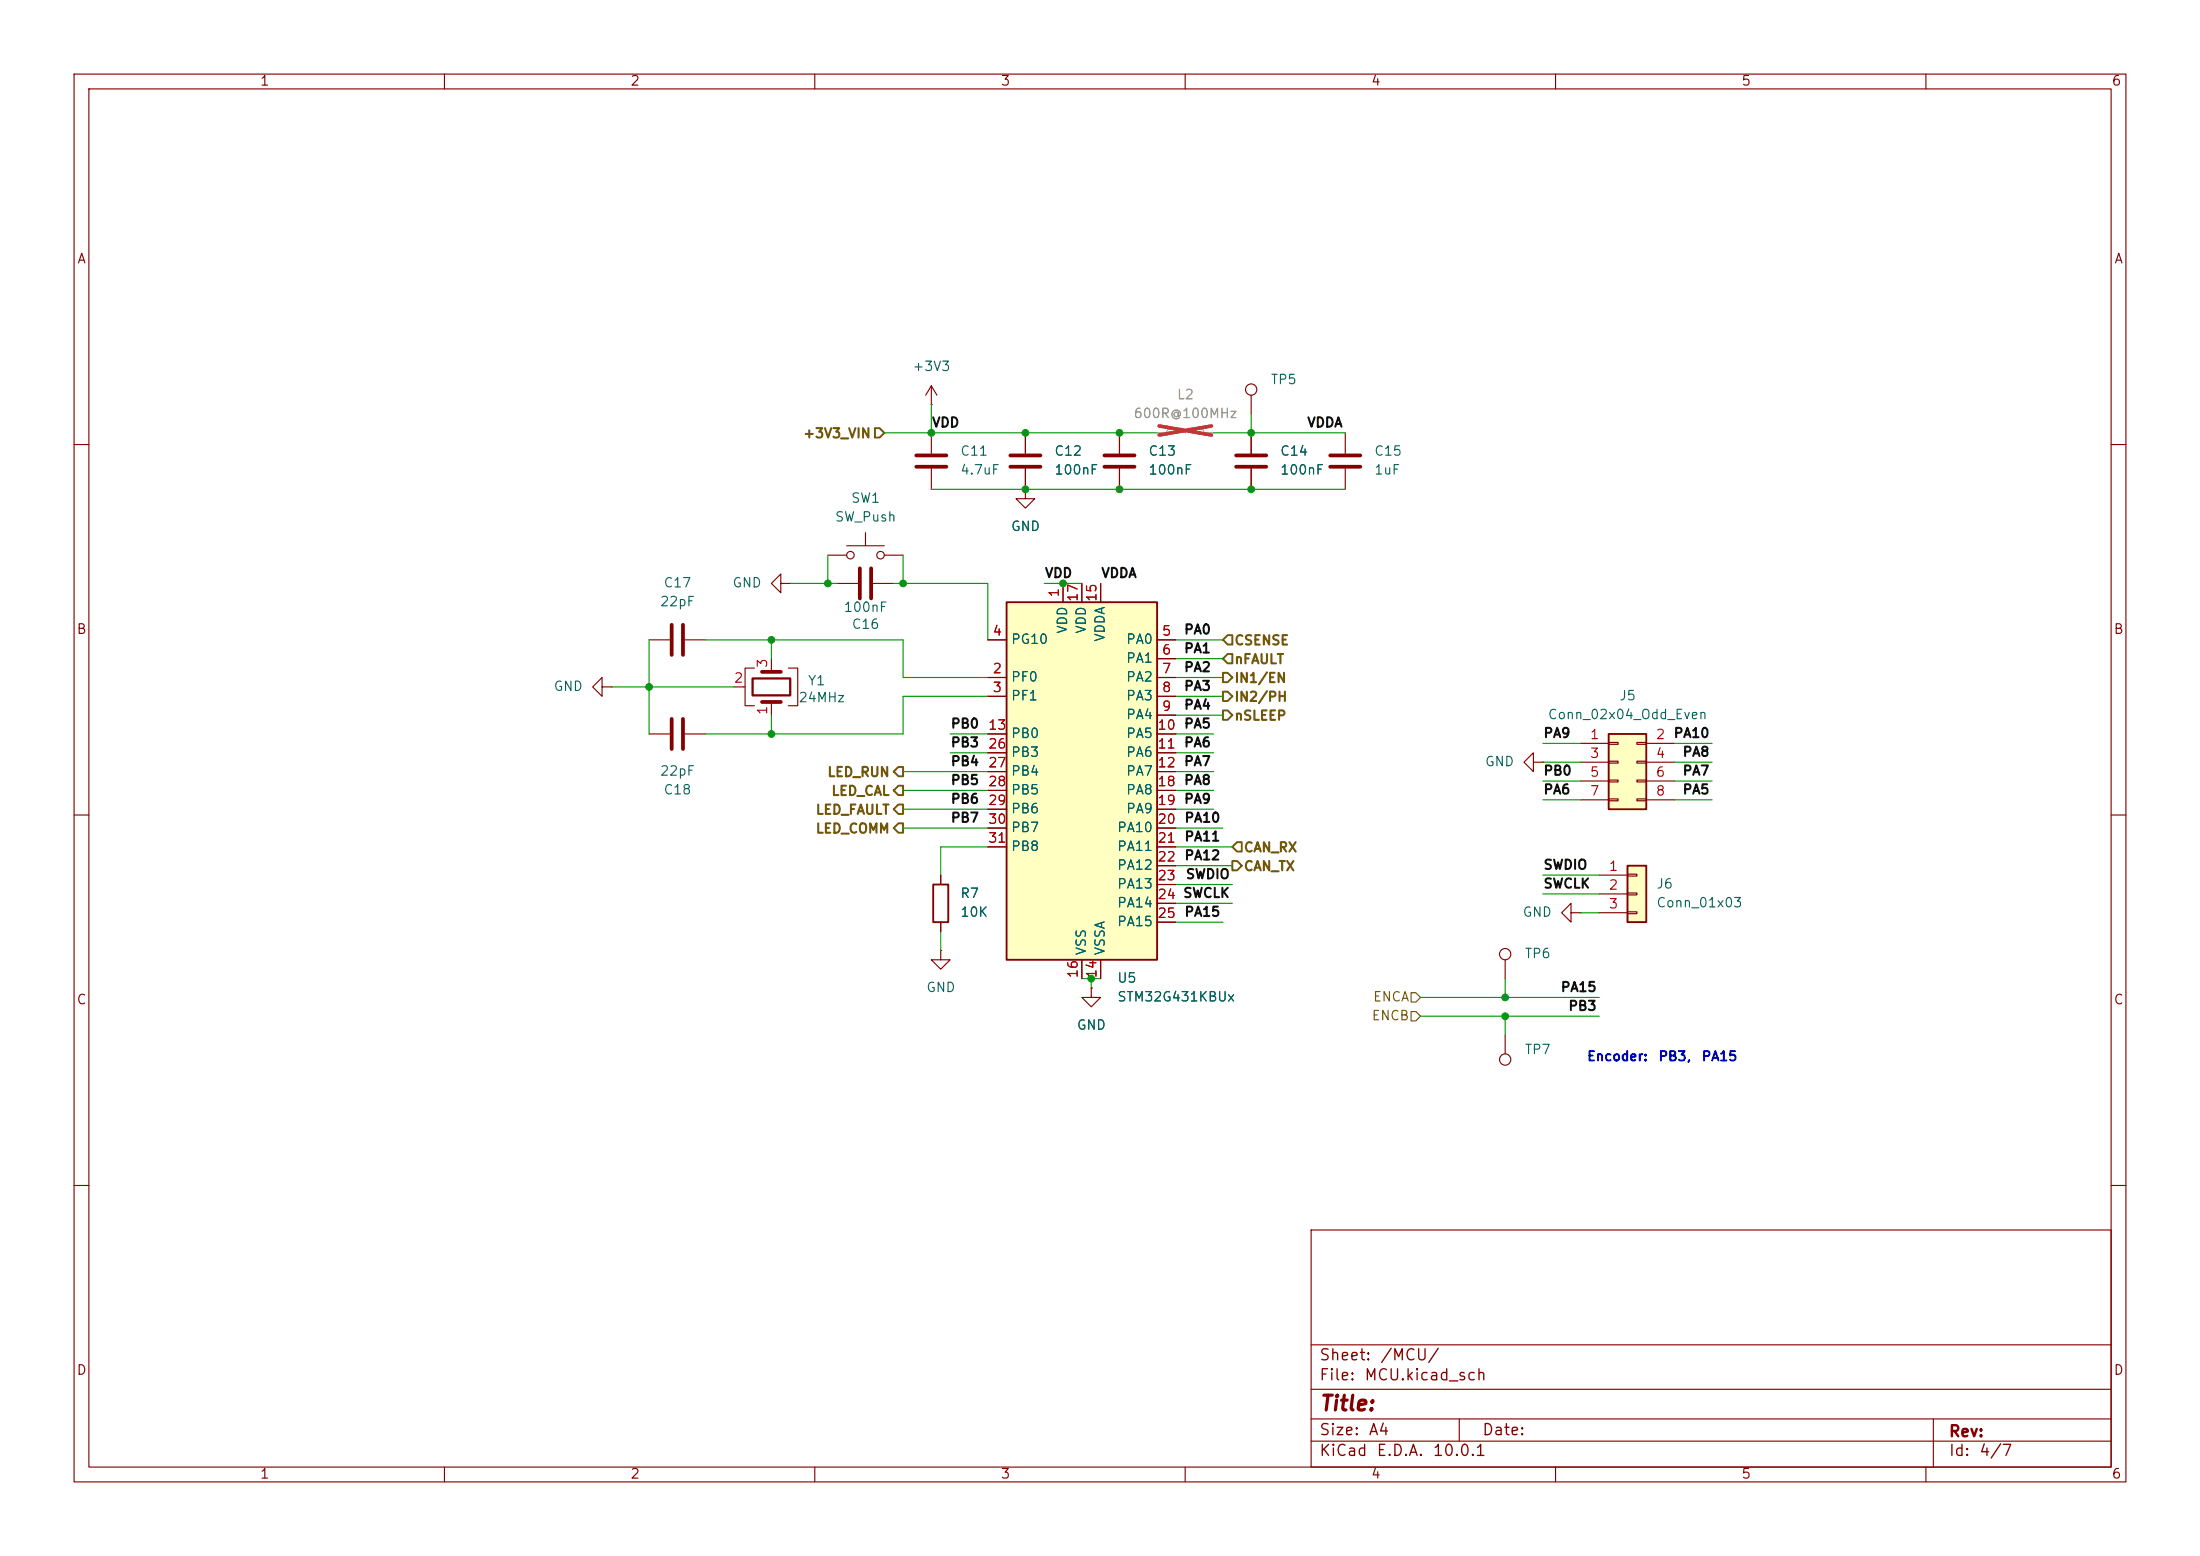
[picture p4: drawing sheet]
<svg xmlns="http://www.w3.org/2000/svg" width="297mm" height="210mm" viewBox="0 0 297 210" stroke-linecap="round" stroke-linejoin="round" font-family="sans-serif">
<g fill="none" stroke="#840000" stroke-width=".15">
<path d="M10 10h277v190h-277zM12 12h273v186h-273zM60 10v2M110 10v2M160 10v2M210 10v2M260 10v2M138.4 58.4v2.8M168.9 53.3v2.6M181.6 58.4v2.8M10 60h2M111.8 74.9h2.5"/>
<path d="M113 78.7h2.8M114.3 73.7h5.1M116.8 71.9v1.8M117.9 78.7h2.7M119.4 74.9h2.5M138.4 66v1.3h-1.2l1.2 1.3 1.3-1.3h-1.3M138.4 66h.1M138.4 63.2v2.8M181.6 63.2v2.8M285 60h2M87.6 86.4h2.8M87.6 99.1h2.8"/>
<path d="M92.5 86.4h2.7M92.5 99.1h2.7M10 110h2M285 110h2M147.3 133.4v1.2h1.3l-1.3 1.3-1.3-1.3h1.3M147.3 133.4h.1M10 160h2M177 166h108v32h-108zM285 160h2M60 198v2M110 198v2M160 198v2"/>
<path d="M177 194.5h108M177 191.5h108M177 187.5h108M177 181.5h108M197 191.5v3M210 198v2M260 198v2M261 191.5v6.5"/>
<circle cx="168.9" cy="52.6" r=".76"/>
<circle cx="114.8" cy="74.9" r=".51"/>
<circle cx="118.9" cy="74.9" r=".51"/>
</g>
<path d="M116.1 76.7v4.1M117.6 76.7v4.1M136.4 61.5h4.1M136.4 63h4.1M179.6 61.5h4M179.6 63h4M90.7 84.3v4.1M90.7 97v4.1M92.2 84.3v4.1M92.2 97v4.1" fill="none" stroke="#840000" stroke-width=".51"/>
<path d="M156.2 58.4h1.3a.64 .64 0 0 1 .6-.6 .64 .64 0 0 1 .6 .6 .64 .64 0 0 1 .7-.6 .64 .64 0 0 1 .6 .6 .64 .64 0 0 1 .7-.6 .64 .64 0 0 1 .6 .6 .64 .64 0 0 1 .6-.6 .64 .64 0 0 1 .7 .6h1.2" fill="none" stroke="#a1a1a1" stroke-width=".15"/>
<path d="M156.5 57.5l7.1 1.2M163.6 57.5l-7.1 1.2" fill="none" stroke="#e12e31" stroke-width=".46"/>
<path d="M219.7 116.8h2.5v7.7h-2.5z" fill="#ffffc2"/>
<path d="M219.7 116.8h2.5v7.7h-2.5z" fill="none" stroke="#840000" stroke-width=".25"/>
<g fill="none" stroke="#840000" stroke-width=".15">
<path d="M125.7 54.6h.1M125.7 52.1l-.7 1.2M125.7 52.1l.8 1.2M125.7 52.1v2.5M105.4 78.7v1.3l-1.3-1.3 1.3-1.2v1.2h1.3M106.7 78.7h.1M99.1 92.7h1.5M101.9 90.2h-1.3v5.1h1.3M104.1 88.9v1.8M104.1 94.7v1.8M106.4 90.2h1.3v5.1h-1.3M215.9 118.1h3.8"/>
<path d="M219.7 118h1.3v.2h-1.3zM203.2 139.7v2.5M215.9 120.7h3.8M215.9 123.2h3.8M219.7 120.5h1.3v.3h-1.3zM219.7 123.1h1.3v.2h-1.3z"/>
<circle cx="203.2" cy="143" r=".76"/>
</g>
<path d="M102.9 94.7h2.5M102.9 90.7h2.5" fill="none" stroke="#840000" stroke-width=".51"/>
<path d="M101.6 91.6h5.1v2.3h-5.1z" fill="none" stroke="#840000" stroke-width=".3"/>
<path d="M217.2 99.1h5v10.1h-5z" fill="#ffffc2"/>
<path d="M217.2 99.1h5v10.1h-5zM126 119.4h2v5.1h-2z" fill="none" stroke="#840000" stroke-width=".25"/>
<g fill="none" stroke="#840000" stroke-width=".15">
<path d="M151.1 58.4v2.8M168.9 58.4v2.8M151.1 63.2v2.8M168.9 63.2v2.8M127 118.1v1.3M207 102.9v-1.3l-1.3 1.3 1.3 1.2v-1.2h1.3M208.3 102.9h.1M213.4 100.3h3.8M213.4 102.9h3.8M213.4 105.4h3.8M213.4 108h3.8M217.2 100.2h1.2v.3h-1.2z"/>
<path d="M217.2 102.7h1.2v.3h-1.2zM217.2 105.3h1.2v.2h-1.2zM217.2 107.8h1.2v.3h-1.2zM221 100.2h1.2v.3h-1.2zM221 102.7h1.2v.3h-1.2zM221 105.3h1.2v.2h-1.2zM221 107.8h1.2v.3h-1.2zM222.2 100.3h3.9M222.2 102.9h3.9M222.2 105.4h3.9M222.2 108h3.9M127 128.3v1.2h-1.3l1.3 1.3 1.3-1.3h-1.3"/>
<path d="M127 128.3h.1M127 124.5v1.2M203.2 129.5v2.6M212.1 123.2v-1.3l-1.3 1.3 1.3 1.3v-1.3h1.3M213.4 123.2h.1"/>
<circle cx="203.2" cy="128.8" r=".76"/>
</g>
<path d="M149.1 61.5h4.1M149.1 63h4.1M166.9 61.5h4M166.9 63h4" fill="none" stroke="#840000" stroke-width=".51"/>
<path d="M135.9 81.3h20.3v48.2h-20.3z" fill="#ffffc2"/>
<path d="M135.9 81.3h20.3v48.2h-20.3z" fill="none" stroke="#840000" stroke-width=".25"/>
<g fill="none" stroke="#840000" stroke-width=".15">
<path d="M125.7 58.4v2.8M138.4 58.4v2.8M151.1 58.4v2.8M168.9 58.4v2.8M125.7 63.2v2.8M138.4 66h.1M138.4 63.2v2.8M143.5 78.7v2.6M146 78.7v2.6M148.6 78.7v2.6M151.1 63.2v2.8M168.9 63.2v2.8"/>
<path d="M81.3 92.7v1.3l-1.3-1.3 1.3-1.3v1.3h1.2M82.5 92.7h.1M133.3 91.4h2.6M133.3 94h2.6M133.3 86.4h2.6M133.3 99.1h2.6M156.2 91.4h2.5M156.2 94h2.5M156.2 86.4h2.5M156.2 88.9h2.5M156.2 96.5h2.5M156.2 99.1h2.5"/>
<path d="M127 118.1v1.3M133.3 101.6h2.6M133.3 104.1h2.6M133.3 106.7h2.6M133.3 109.2h2.6M133.3 111.8h2.6M133.3 114.3h2.6M156.2 101.6h2.5M156.2 104.1h2.5M156.2 106.7h2.5M156.2 109.2h2.5M156.2 111.8h2.5"/>
<path d="M156.2 114.3h2.5M156.2 116.8h2.5M156.2 119.4h2.5M127 124.5v1.2M146 129.5v2.6M147.3 133.4h.1M148.6 129.5v2.6M156.2 121.9h2.5M156.2 124.5h2.5"/>
</g>
<path d="M123.7 61.5h4.1M123.7 63h4.1" fill="none" stroke="#840000" stroke-width=".51"/>
<path d="M118.1 57.8h.6l.7 .6-.7 .7h-.6zM165.1 95.9h.6l.7 .6-.7 .7h-.6zM165.1 90.8h.6l.7 .6-.7 .7h-.6zM165.1 93.3h.6l.7 .7-.7 .6h-.6zM165.7 88.3h.7v1.2h-.7l-.6-.6zM165.7 85.7h.7v1.3h-.7l-.6-.6zM120.6 104.1l.7-.6h.6v1.3h-.6zM121.3 108.6h.6v1.3h-.6l-.7-.7zM121.3 106h.6v1.3h-.6l-.7-.6zM121.3 111.1h.6v1.3h-.6l-.7-.6zM166.4 116.2h.6l.6 .6-.6 .7h-.6zM166.4 114.3l.6-.6h.6v1.2h-.6z" fill="none" stroke="#725600" stroke-width=".25"/>
<path d="M190.5 136.5h.6l.7 .7-.7 .6h-.6zM190.5 134h.6l.7 .6-.7 .7h-.6z" fill="none" stroke="#725600" stroke-width=".15"/>
<g fill="none" stroke="#009600" stroke-width=".15">
<path d="M119.4 58.4h36.8M125.7 54.6v3.8M163.8 58.4h17.8M168.9 55.9v2.5M106.7 78.7h6.3M111.8 74.9v3.8M120.6 78.7h12.7v7.7M121.9 74.9v3.8M125.7 66h55.9M141 78.7h5M82.5 92.7h16.6M87.6 86.4v12.7"/>
<path d="M95.2 86.4h26.7v5h11.4M104.1 86.4v2.5M104.1 96.5v2.6M128.3 99.1h5M133.3 94h-11.4v5.1h-26.7M158.7 99.1h5.1M158.7 86.4h6.4M158.7 91.4h6.4M158.7 94h6.4M158.7 96.5h6.4M158.7 88.9h6.4M121.9 111.8h11.4"/>
<path d="M121.9 104.1h11.4M121.9 106.7h11.4M121.9 109.2h11.4M128.3 101.6h5M133.3 114.3h-6.3v3.8M158.7 111.8h6.4M158.7 114.3h7.7M158.7 116.8h7.7M158.7 101.6h5.1M158.7 104.1h5.1M158.7 106.7h5.1M158.7 119.4h7.7"/>
<path d="M158.7 109.2h5.1M208.3 102.9h5.1M208.3 108h5.1M208.3 118.1h7.6M208.3 100.3h5.1M208.3 105.4h5.1M226.1 102.9h5M226.1 108h5M226.1 100.3h5M226.1 105.4h5M127 125.7v2.6M146 132.1h2.6"/>
<path d="M147.3 132.1v1.3M158.7 124.5h6.4M158.7 121.9h7.7M191.8 137.2h24.1M191.8 134.6h24.1M203.2 132.1v2.5M203.2 137.2v2.5M208.3 120.7h7.6M213.4 123.2h2.5"/>
</g>
<path d="M156.2 58.4h1.3M162.6 58.4h1.2" fill="none" stroke="#a1a1a1" stroke-width=".15"/>
<path d="M156.5 57.5l7.1 1.2M163.6 57.5l-7.1 1.2" fill="none" stroke="#e12e31" stroke-width=".46"/>
<g fill="#009600" stroke="#009600" stroke-width=".14">
<circle cx="147.3" cy="132.1" r=".46"/>
<circle cx="104.1" cy="86.4" r=".46"/>
<circle cx="104.1" cy="99.1" r=".46"/>
<circle cx="111.8" cy="78.7" r=".46"/>
<circle cx="87.6" cy="92.7" r=".46"/>
<circle cx="151.1" cy="66" r=".46"/>
<circle cx="138.4" cy="58.4" r=".46"/>
<circle cx="151.1" cy="58.4" r=".46"/>
<circle cx="125.7" cy="58.4" r=".46"/>
<circle cx="121.9" cy="78.7" r=".46"/>
<circle cx="138.4" cy="66" r=".46"/>
<circle cx="203.2" cy="134.6" r=".46"/>
<circle cx="203.2" cy="137.2" r=".46"/>
<circle cx="143.5" cy="78.7" r=".46"/>
<circle cx="168.9" cy="58.4" r=".46"/>
<circle cx="168.9" cy="66" r=".46"/>
</g>
<text font-size="2" fill="#840000" x="178" y="190.9">Title:</text>
<g font-size="1.5" fill="#840000">
<text x="178" y="184">Sheet:</text>
<text x="186.2" y="184">/MCU/</text>
<text x="178" y="186.7">File:</text>
<text x="184.1" y="186.7">MCU.kicad_sch</text>
<text x="178" y="196.9">KiCad</text>
<text x="178" y="194.1">Size:</text>
<text x="184.7" y="194.1">A4</text>
<text x="185.7" y="196.9">E.D.A.</text>
<text x="193.3" y="196.9">10.0.1</text>
<text x="200" y="194.1">Date:</text>
<text x="263" y="194.3">Rev:</text>
<text x="263" y="196.9">Id:</text>
<text x="267.1" y="196.9">4/7</text>
</g>
<g font-size="1.3" fill="#840000">
<text x="35" y="11.9">1</text>
<text x="85" y="11.9">2</text>
<text x="135" y="11.9">3</text>
<text x="185" y="11.9">4</text>
<text x="235" y="11.9">5</text>
<text x="285" y="11.9">6</text>
<text x="10.3" y="35.9">A</text>
<text x="285.3" y="35.9">A</text>
<text x="10.3" y="85.9">B</text>
<text x="285.3" y="85.9">B</text>
<text x="10.3" y="135.9">C</text>
<text x="285.3" y="135.9">C</text>
<text x="10.3" y="185.9">D</text>
<text x="285.3" y="185.9">D</text>
<text x="35" y="199.9">1</text>
<text x="85" y="199.9">2</text>
<text x="135" y="199.9">3</text>
<text x="185" y="199.9">4</text>
<text x="235" y="199.9">5</text>
<text x="285" y="199.9">6</text>
</g>
<g font-size="1.3" fill="#006464">
<text x="123.1" y="50.4">+3V3</text>
<text x="171.5" y="52.2">TP5</text>
<text x="129.5" y="61.8">C11</text>
<text x="129.5" y="64.4">4.7uF</text>
<text x="142.2" y="64.4">100nF</text>
<text x="142.2" y="61.8">C12</text>
<text x="154.9" y="64.4">100nF</text>
<text x="154.9" y="61.8">C13</text>
<text x="172.7" y="64.4">100nF</text>
<text x="172.7" y="61.8">C14</text>
<text x="185.4" y="64.4">1uF</text>
<text x="185.4" y="61.8">C15</text>
<text x="112.6" y="70.7">SW_Push</text>
<text x="114.8" y="68.2">SW1</text>
<text x="136.4" y="72">GND</text>
<text x="89" y="82.1">22pF</text>
<text x="89.5" y="79.6">C17</text>
<text x="98.8" y="79.6">GND</text>
<text x="113.8" y="82.9">100nF</text>
<text x="114.9" y="85.2">C16</text>
<text x="136.4" y="87.2">PG10</text>
<text x="144.4" y="85.6" transform="rotate(-90 144.4 85.6)">VDD</text>
<text x="146.9" y="85.6" transform="rotate(-90 146.9 85.6)">VDD</text>
<text x="149.5" y="86.7" transform="rotate(-90 149.5 86.7)">VDDA</text>
<text x="151.9" y="87.2">PA0</text>
<text x="151.9" y="89.8">PA1</text>
<text x="74.7" y="93.6">GND</text>
<text x="107.7" y="95.1">24MHz</text>
<text x="109" y="92.8">Y1</text>
<text x="136.4" y="92.3">PF0</text>
<text x="136.4" y="94.8">PF1</text>
<text x="151.9" y="92.3">PA2</text>
<text x="151.9" y="94.8">PA3</text>
<text x="218.5" y="94.8">J5</text>
<text x="136.4" y="99.9">PB0</text>
<text x="151.9" y="97.4">PA4</text>
<text x="151.9" y="99.9">PA5</text>
<text x="208.9" y="97.4">Conn_02x04_Odd_Even</text>
<text x="89" y="105">22pF</text>
<text x="89.5" y="107.5">C18</text>
<text x="136.4" y="102.5">PB3</text>
<text x="136.4" y="105">PB4</text>
<text x="136.4" y="107.5">PB5</text>
<text x="151.9" y="102.5">PA6</text>
<text x="151.9" y="105">PA7</text>
<text x="151.9" y="107.5">PA8</text>
<text x="200.4" y="103.7">GND</text>
<text x="136.4" y="110.1">PB6</text>
<text x="136.4" y="112.6">PB7</text>
<text x="150.7" y="112.6">PA10</text>
<text x="151.9" y="110.1">PA9</text>
<text x="136.4" y="115.2">PB8</text>
<text x="150.7" y="115.2">PA11</text>
<text x="150.7" y="117.7">PA12</text>
<text x="129.5" y="121.5">R7</text>
<text x="129.5" y="124.1">10K</text>
<text x="150.7" y="120.2">PA13</text>
<text x="150.7" y="122.8">PA14</text>
<text x="150.7" y="125.3">PA15</text>
<text x="205.5" y="124.1">GND</text>
<text x="223.5" y="120.2">J6</text>
<text x="223.5" y="122.8">Conn_01x03</text>
<text x="146.9" y="129" transform="rotate(-90 146.9 129)">VSS</text>
<text x="149.5" y="129" transform="rotate(-90 149.5 129)">VSSA</text>
<text x="205.7" y="129.6">TP6</text>
<text x="125" y="134.2">GND</text>
<text x="150.7" y="132.9">U5</text>
<text x="150.7" y="135.5">STM32G431KBUx</text>
<text x="145.3" y="139.3">GND</text>
<text x="205.7" y="142.6">TP7</text>
</g>
<g font-size="1.3" fill="#725600">
<text x="108.3" y="59.4">+3V3_VIN</text>
<text x="166.6" y="89.9">nFAULT</text>
<text x="166.6" y="87.4">CSENSE</text>
<text x="166.6" y="92.5">IN1/EN</text>
<text x="166.6" y="95">IN2/PH</text>
<text x="166.6" y="97.5">nSLEEP</text>
<text x="111.6" y="105.2">LED_RUN</text>
<text x="112.2" y="107.7">LED_CAL</text>
<text x="110" y="110.2">LED_FAULT</text>
<text x="110" y="112.8">LED_COMM</text>
<text x="167.8" y="117.9">CAN_TX</text>
<text x="167.8" y="115.3">CAN_RX</text>
<text x="185.3" y="135.5">ENCA</text>
<text x="185.1" y="138">ENCB</text>
</g>
<g font-size="1.3" fill="#0f0f0f">
<text x="125.7" y="58">VDD</text>
<text x="176.4" y="58">VDDA</text>
<text x="141" y="78.3">VDD</text>
<text x="148.6" y="78.3">VDDA</text>
<text x="159.8" y="85.9">PA0</text>
<text x="159.8" y="88.5">PA1</text>
<text x="159.8" y="93.5">PA3</text>
<text x="159.8" y="91">PA2</text>
<text x="128.3" y="101.2">PB3</text>
<text x="128.3" y="98.6">PB0</text>
<text x="159.8" y="101.2">PA6</text>
<text x="159.8" y="98.6">PA5</text>
<text x="159.8" y="96.1">PA4</text>
<text x="208.3" y="99.9">PA9</text>
<text x="225.9" y="99.9">PA10</text>
<text x="128.3" y="103.7">PB4</text>
<text x="128.3" y="106.2">PB5</text>
<text x="159.8" y="103.7">PA7</text>
<text x="159.8" y="106.2">PA8</text>
<text x="208.3" y="105">PB0</text>
<text x="208.3" y="107.5">PA6</text>
<text x="227.1" y="102.4">PA8</text>
<text x="227.1" y="105">PA7</text>
<text x="227.1" y="107.5">PA5</text>
<text x="128.3" y="108.8">PB6</text>
<text x="128.3" y="111.3">PB7</text>
<text x="159.8" y="108.8">PA9</text>
<text x="159.8" y="113.9">PA11</text>
<text x="159.8" y="111.3">PA10</text>
<text x="159.8" y="116.4">PA12</text>
<text x="160" y="118.9">SWDIO</text>
<text x="208.3" y="117.7">SWDIO</text>
<text x="159.8" y="124">PA15</text>
<text x="208.3" y="120.2">SWCLK</text>
<text x="210.6" y="134.2">PA15</text>
<text x="211.6" y="136.7">PB3</text>
</g>
<g font-size="1.3" fill="#989898">
<text x="152.9" y="56.7">600R@100MHz</text>
<text x="158.8" y="54.2">L2</text>
</g>
<g font-size="1.3" fill="#a90000">
<text x="143.3" y="80.7" transform="rotate(-90 143.3 80.7)">1</text>
<text x="145.8" y="81.3" transform="rotate(-90 145.8 81.3)">17</text>
<text x="148.3" y="81.3" transform="rotate(-90 148.3 81.3)">15</text>
<text x="133.9" y="86.1">4</text>
<text x="156.8" y="86.1">5</text>
<text x="156.8" y="88.6">6</text>
<text x="99" y="92.5">2</text>
<text x="103.9" y="90.2" transform="rotate(-90 103.9 90.2)">3</text>
<text x="133.9" y="91.2">2</text>
<text x="133.9" y="93.7">3</text>
<text x="156.8" y="91.2">7</text>
<text x="156.8" y="93.7">8</text>
<text x="103.9" y="96.6" transform="rotate(-90 103.9 96.6)">1</text>
<text x="133.3" y="98.8">13</text>
<text x="133.3" y="101.3">26</text>
<text x="156.2" y="98.8">10</text>
<text x="156.2" y="101.3">11</text>
<text x="156.8" y="96.3">9</text>
<text x="214.6" y="100.1">1</text>
<text x="223.4" y="100.1">2</text>
<text x="133.3" y="103.9">27</text>
<text x="133.3" y="106.4">28</text>
<text x="156.2" y="103.9">12</text>
<text x="156.2" y="106.4">18</text>
<text x="214.6" y="102.6">3</text>
<text x="214.6" y="105.2">5</text>
<text x="214.6" y="107.7">7</text>
<text x="223.4" y="102.6">4</text>
<text x="223.4" y="105.2">6</text>
<text x="223.4" y="107.7">8</text>
<text x="133.3" y="109">29</text>
<text x="133.3" y="111.5">30</text>
<text x="156.2" y="109">19</text>
<text x="156.2" y="111.5">20</text>
<text x="133.3" y="114">31</text>
<text x="156.2" y="114">21</text>
<text x="156.2" y="116.6">22</text>
<text x="156.2" y="119.1">23</text>
<text x="217.1" y="117.9">1</text>
<text x="156.2" y="121.7">24 SWCLK</text>
<text x="156.2" y="124.2">25</text>
<text x="156.2" y="121.7">24</text>
<text x="217.1" y="120.4">2</text>
<text x="217.1" y="122.9">3</text>
<text x="145.8" y="132.1" transform="rotate(-90 145.8 132.1)">16</text>
<text x="148.3" y="132.1" transform="rotate(-90 148.3 132.1)">14</text>
</g>
<g font-size="1.3" fill="#0000c2">
<text x="214.2" y="143.5">Encoder:</text>
<text x="223.8" y="143.5">PB3,</text>
<text x="229.6" y="143.5">PA15</text>
</g>
</svg>
